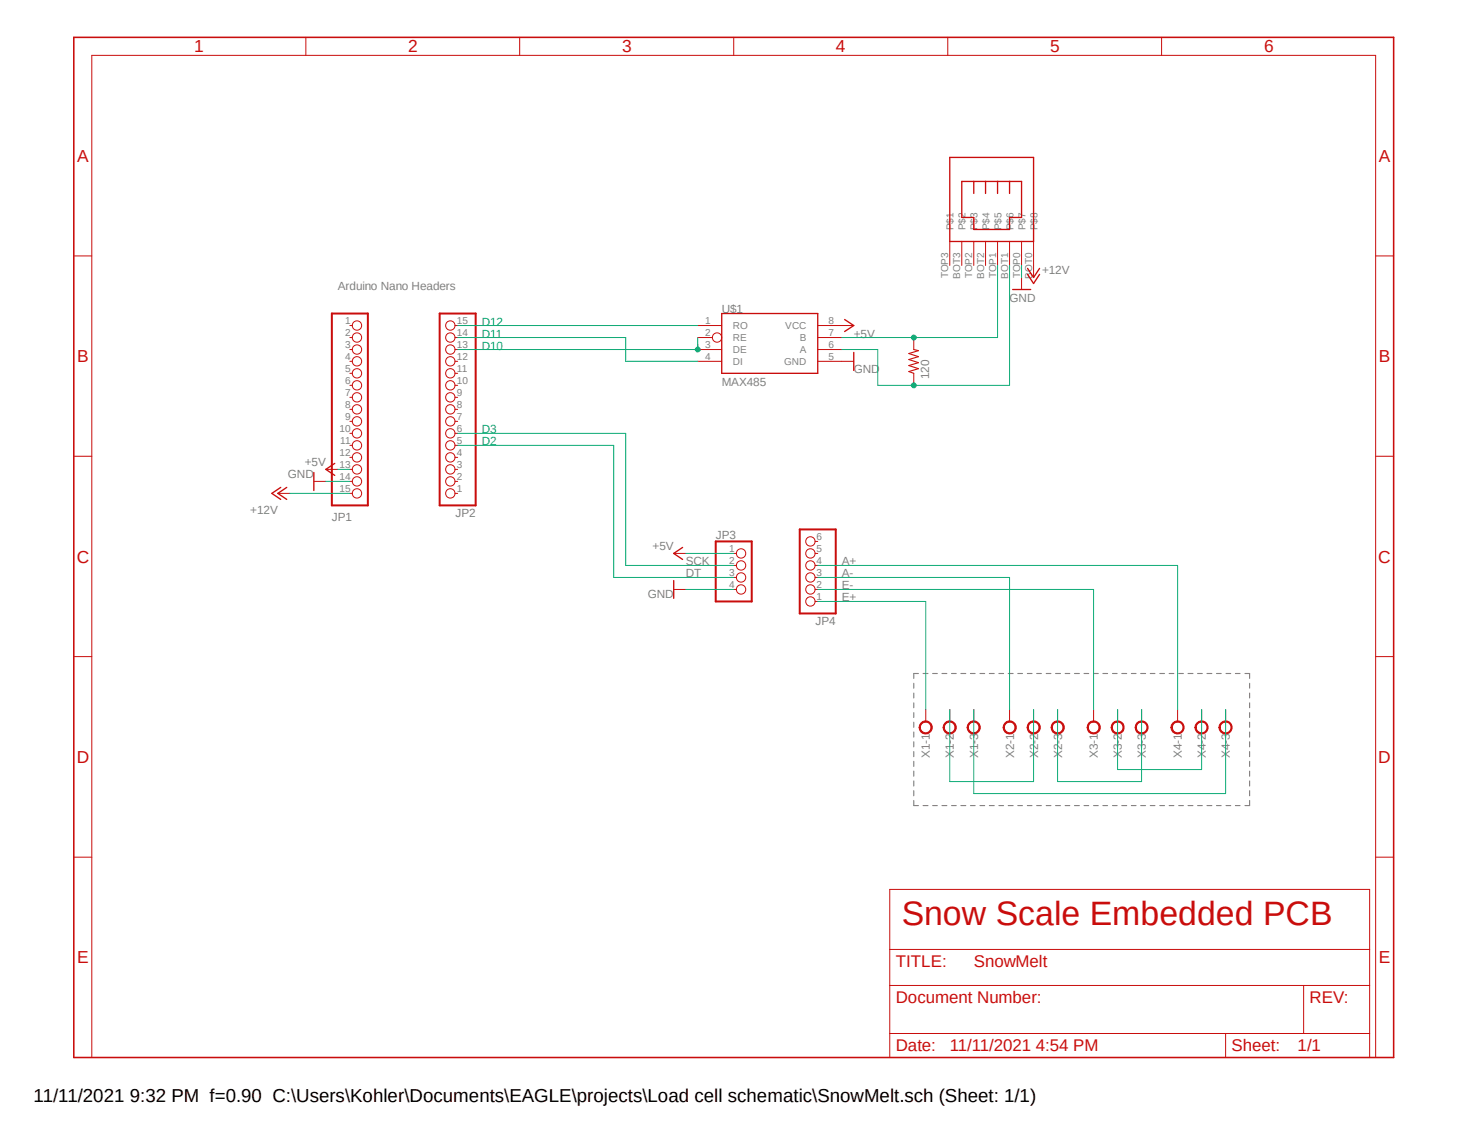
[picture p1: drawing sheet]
<svg xmlns="http://www.w3.org/2000/svg" width="279mm" height="216mm" viewBox="0 0 279 216" stroke-linecap="round" stroke-linejoin="round" font-family="sans-serif">
<path d="M13.6 6.8l252.2 195M265.8 6.8l-252.2 195" fill="none" stroke="#fff" stroke-width=".19"/>
<g fill="none" stroke="#808080" stroke-width=".21">
<path d="M174 130.1v.9M174 132v.9M174 133.8v.9M174 135.7v.9M174 137.5v1M174 139.4v.9M174.9 128.2h-.9v1M175.8 128.2h.9M177.6 128.2h.9M179.4 128.2h.9M181.2 128.2h.9M183 128.2h.9"/>
<path d="M184.8 128.2h.9M186.6 128.2h.9M188.4 128.2h1M190.2 128.2h.9M192 128.2h1M193.8 128.2h.9M195.7 128.2h.9M197.4 128.2h.9M199.3 128.2h.9M201 128.2h1M202.9 128.2h.9M204.6 128.2h1"/>
<path d="M206.5 128.2h.8M208.3 128.2h.9M210.1 128.2h.8M211.9 128.2h.9M213.7 128.2h.9M215.5 128.2h.9M217.3 128.2h.9M219.1 128.2h.9M220.9 128.2h.9M222.7 128.2h.9M224.5 128.2h.9M226.3 128.2h.9"/>
<path d="M228.1 128.2h.9M229.9 128.2h.9M231.7 128.2h.9M233.5 128.2h.9M235.3 128.2h.9M237.1 128.2h.9v1M238 130.1v.9M238 132v.9M238 133.8v.9M238 135.7v.9M238 137.5v1M238 139.4v.9"/>
<path d="M174 141.2v1M174 143.1v1M174 144.9v1M174 146.8v1M174 148.7v.9M174 150.5v1M174 152.4v1h.9M175.8 153.4h.9M177.6 153.4h.9M179.4 153.4h.9M181.2 153.4h.9M183 153.4h.9"/>
<path d="M184.8 153.4h.9M186.6 153.4h.9M188.4 153.4h1M190.2 153.4h.9M192 153.4h1M193.8 153.4h.9M195.7 153.4h.9M197.4 153.4h.9M199.3 153.4h.9M201 153.4h1M202.9 153.4h.9M204.6 153.4h1"/>
<path d="M206.5 153.4h.8M208.3 153.4h.9M210.1 153.4h.8M211.9 153.4h.9M213.7 153.4h.9M215.5 153.4h.9M217.3 153.4h.9M219.1 153.4h.9M220.9 153.4h.9M222.7 153.4h.9M224.5 153.4h.9M226.3 153.4h.9"/>
<path d="M228.1 153.4h.9M229.9 153.4h.9M231.7 153.4h.9M233.5 153.4h.9M235.3 153.4h.9M238 141.2v1M238 143.1v1M238 144.9v1M238 146.8v1M238 148.7v.9M238 150.5v1M238 152.4v1h-.9"/>
</g>
<path d="M14.1 7.1h251.3v194.2h-251.3z" fill="none" stroke="#c90d0c" stroke-width=".3"/>
<g fill="none" stroke="#c90d0c" stroke-width=".19">
<path d="M58.3 7.1v3.4M99 7.1v3.4M139.7 7.1v3.4M180.5 7.1v3.4M221.2 7.1v3.4M14.1 48.7h3.4M262 48.7h3.4M14.1 86.9h3.4M262 86.9h3.4M14.1 125h3.4M262 125h3.4M14.1 163.2h3.4"/>
<path d="M169.5 169.3h91.4v32h-91.4zM262 163.2h3.4M169.5 187.6h91.4M169.5 196.8h91.4M169.5 180.8h91.4M233.4 196.8v4.5M248.3 187.6v9.2M17.5 201.3v-190.8h244.5v190.8"/>
</g>
<path d="M175.4 137.7a1.26 1.26 0 0 1 2 .2 1.26 1.26 0 0 1-.8 1.8 1.26 1.26 0 0 1-1.6-1.2h.3a1.02 1.02 0 0 1 1.3-1 1.02 1.02 0 0 1 .4 1.6 1.02 1.02 0 0 1-1.7-.2v-.4h-.3z" fill-rule="evenodd" fill="#c90d0c"/>
<path d="M175.4 137.7a1.26 1.26 0 0 1 2 .2 1.26 1.26 0 0 1-.8 1.8 1.26 1.26 0 0 1-1.6-1.2h.3a1.02 1.02 0 0 1 1.3-1 1.02 1.02 0 0 1 .4 1.6 1.02 1.02 0 0 1-1.7-.2v-.4h-.3zM176.3 135.1v2.3" fill="none" stroke="#c90d0c" stroke-width=".19"/>
<path d="M180 137.7a1.26 1.26 0 0 1 2 .2 1.26 1.26 0 0 1-.8 1.8 1.26 1.26 0 0 1-1.6-1.2h.2a1.02 1.02 0 0 1 1.4-1 1.02 1.02 0 0 1 .4 1.6 1.02 1.02 0 0 1-1.7-.2l-.1-.4h-.2z" fill-rule="evenodd" fill="#c90d0c"/>
<path d="M180 137.7a1.26 1.26 0 0 1 2 .2 1.26 1.26 0 0 1-.8 1.8 1.26 1.26 0 0 1-1.6-1.2h.2a1.02 1.02 0 0 1 1.4-1 1.02 1.02 0 0 1 .4 1.6 1.02 1.02 0 0 1-1.7-.2l-.1-.4h-.2zM180.9 135.1v2.3" fill="none" stroke="#c90d0c" stroke-width=".19"/>
<path d="M184.5 137.7a1.26 1.26 0 0 1 2 .2 1.26 1.26 0 0 1-.7 1.8 1.26 1.26 0 0 1-1.6-1.2h.2a1.02 1.02 0 0 1 1.4-1 1.02 1.02 0 0 1 .4 1.6 1.02 1.02 0 0 1-1.7-.2l-.1-.4h-.2z" fill-rule="evenodd" fill="#c90d0c"/>
<path d="M184.5 137.7a1.26 1.26 0 0 1 2 .2 1.26 1.26 0 0 1-.7 1.8 1.26 1.26 0 0 1-1.6-1.2h.2a1.02 1.02 0 0 1 1.4-1 1.02 1.02 0 0 1 .4 1.6 1.02 1.02 0 0 1-1.7-.2l-.1-.4h-.2zM185.5 135.1v2.3" fill="none" stroke="#c90d0c" stroke-width=".19"/>
<path d="M191.4 137.7a1.26 1.26 0 0 1 2 .2 1.26 1.26 0 0 1-.8 1.8 1.26 1.26 0 0 1-1.5-1.2h.2a1.02 1.02 0 0 1 1.3-1 1.02 1.02 0 0 1 .4 1.6 1.02 1.02 0 0 1-1.7-.2v-.4h-.2z" fill-rule="evenodd" fill="#c90d0c"/>
<path d="M191.4 137.7a1.26 1.26 0 0 1 2 .2 1.26 1.26 0 0 1-.8 1.8 1.26 1.26 0 0 1-1.5-1.2h.2a1.02 1.02 0 0 1 1.3-1 1.02 1.02 0 0 1 .4 1.6 1.02 1.02 0 0 1-1.7-.2v-.4h-.2zM192.3 135.1v2.3" fill="none" stroke="#c90d0c" stroke-width=".19"/>
<path d="M195.9 137.7a1.26 1.26 0 0 1 2 .1 1.26 1.26 0 0 1-.6 1.9 1.26 1.26 0 0 1-1.7-1.2h.2a1.02 1.02 0 0 1 1.4-1 1.02 1.02 0 0 1 .4 1.6 1.02 1.02 0 0 1-1.7-.2l-.1-.4h-.2z" fill-rule="evenodd" fill="#c90d0c"/>
<path d="M195.9 137.7a1.26 1.26 0 0 1 2 .1 1.26 1.26 0 0 1-.6 1.9 1.26 1.26 0 0 1-1.7-1.2h.2a1.02 1.02 0 0 1 1.4-1 1.02 1.02 0 0 1 .4 1.6 1.02 1.02 0 0 1-1.7-.2l-.1-.4h-.2zM196.8 135.1v2.3" fill="none" stroke="#c90d0c" stroke-width=".19"/>
<path d="M200.5 137.7a1.26 1.26 0 0 1 2 .1 1.26 1.26 0 0 1-.7 1.9 1.26 1.26 0 0 1-1.6-1.2h.2a1.02 1.02 0 0 1 1.4-1 1.02 1.02 0 0 1 .4 1.6 1.02 1.02 0 0 1-1.7-.2l-.1-.4h-.2z" fill-rule="evenodd" fill="#c90d0c"/>
<path d="M200.5 137.7a1.26 1.26 0 0 1 2 .1 1.26 1.26 0 0 1-.7 1.9 1.26 1.26 0 0 1-1.6-1.2h.2a1.02 1.02 0 0 1 1.4-1 1.02 1.02 0 0 1 .4 1.6 1.02 1.02 0 0 1-1.7-.2l-.1-.4h-.2zM201.4 135.1v2.3" fill="none" stroke="#c90d0c" stroke-width=".19"/>
<path d="M207.3 137.7a1.26 1.26 0 0 1 2.1 .1 1.26 1.26 0 0 1-.7 1.9 1.26 1.26 0 0 1-1.6-1.2h.2a1.02 1.02 0 0 1 1.3-1 1.02 1.02 0 0 1 .4 1.6 1.02 1.02 0 0 1-1.7-.2v-.4h-.2z" fill-rule="evenodd" fill="#c90d0c"/>
<path d="M207.3 137.7a1.26 1.26 0 0 1 2.1 .1 1.26 1.26 0 0 1-.7 1.9 1.26 1.26 0 0 1-1.6-1.2h.2a1.02 1.02 0 0 1 1.3-1 1.02 1.02 0 0 1 .4 1.6 1.02 1.02 0 0 1-1.7-.2v-.4h-.2zM208.3 135.1v2.3" fill="none" stroke="#c90d0c" stroke-width=".19"/>
<path d="M211.9 137.7a1.24 1.24 0 0 1 2 .1 1.24 1.24 0 0 1-.7 1.9 1.24 1.24 0 0 1-1.6-1.2h.2a1.02 1.02 0 0 1 1.4-1 1.02 1.02 0 0 1 .4 1.6 1.02 1.02 0 0 1-1.7-.2l-.1-.4h-.2z" fill-rule="evenodd" fill="#c90d0c"/>
<path d="M211.9 137.7a1.24 1.24 0 0 1 2 .1 1.24 1.24 0 0 1-.7 1.9 1.24 1.24 0 0 1-1.6-1.2h.2a1.02 1.02 0 0 1 1.4-1 1.02 1.02 0 0 1 .4 1.6 1.02 1.02 0 0 1-1.7-.2l-.1-.4h-.2zM212.9 135.1v2.3" fill="none" stroke="#c90d0c" stroke-width=".19"/>
<path d="M216.5 137.7a1.24 1.24 0 0 1 2 .1 1.24 1.24 0 0 1-.7 1.9 1.24 1.24 0 0 1-1.6-1.2h.2a1.02 1.02 0 0 1 1.4-1 1.02 1.02 0 0 1 .4 1.6 1.02 1.02 0 0 1-1.7-.2l-.1-.4h-.2z" fill-rule="evenodd" fill="#c90d0c"/>
<path d="M216.5 137.7a1.24 1.24 0 0 1 2 .1 1.24 1.24 0 0 1-.7 1.9 1.24 1.24 0 0 1-1.6-1.2h.2a1.02 1.02 0 0 1 1.4-1 1.02 1.02 0 0 1 .4 1.6 1.02 1.02 0 0 1-1.7-.2l-.1-.4h-.2zM217.4 135.1v2.3" fill="none" stroke="#c90d0c" stroke-width=".19"/>
<path d="M223.4 137.7a1.26 1.26 0 0 1 1.9 .2 1.26 1.26 0 0 1-.7 1.8 1.26 1.26 0 0 1-1.6-1.2h.3a1.02 1.02 0 0 1 1.3-1 1.02 1.02 0 0 1 .4 1.6 1.02 1.02 0 0 1-1.6-.2l-.1-.4h-.3z" fill-rule="evenodd" fill="#c90d0c"/>
<path d="M223.4 137.7a1.26 1.26 0 0 1 1.9 .2 1.26 1.26 0 0 1-.7 1.8 1.26 1.26 0 0 1-1.6-1.2h.3a1.02 1.02 0 0 1 1.3-1 1.02 1.02 0 0 1 .4 1.6 1.02 1.02 0 0 1-1.6-.2l-.1-.4h-.3zM224.3 135.1v2.3" fill="none" stroke="#c90d0c" stroke-width=".19"/>
<path d="M227.9 137.7a1.26 1.26 0 0 1 2 .2 1.26 1.26 0 0 1-.7 1.8 1.26 1.26 0 0 1-1.6-1.2h.2a1.03 1.03 0 0 1 1.5-.9 1.03 1.03 0 0 1 .2 1.7 1.03 1.03 0 0 1-1.6-.4l-.1-.4h-.2z" fill-rule="evenodd" fill="#c90d0c"/>
<path d="M227.9 137.7a1.26 1.26 0 0 1 2 .2 1.26 1.26 0 0 1-.7 1.8 1.26 1.26 0 0 1-1.6-1.2h.2a1.03 1.03 0 0 1 1.5-.9 1.03 1.03 0 0 1 .2 1.7 1.03 1.03 0 0 1-1.6-.4l-.1-.4h-.2zM228.9 135.1v2.3" fill="none" stroke="#c90d0c" stroke-width=".19"/>
<path d="M232.5 137.7a1.26 1.26 0 0 1 2 .2 1.26 1.26 0 0 1-.8 1.8 1.26 1.26 0 0 1-1.5-1.2h.2a1.03 1.03 0 0 1 1.5-.9 1.03 1.03 0 0 1 .2 1.7 1.03 1.03 0 0 1-1.6-.4l-.1-.4h-.2z" fill-rule="evenodd" fill="#c90d0c"/>
<g fill="none" stroke="#c90d0c" stroke-width=".19">
<path d="M180.9 46v4.5M183.2 46v4.5M185.5 46v4.5M187.7 46v4.5M190 46v4.5M192.3 46v4.5M194.6 46v4.5M194.6 52.8v2.3M196.8 46v6.8M66.6 62h.5M66.6 64.3h.5M66.6 66.5h.5"/>
<path d="M66.6 68.8h.5M66.6 71.1h.5M66.6 73.4h.5M66.6 75.6h.5M66.6 77.9h.5M86.7 62h.5M86.7 64.3h.5M86.7 66.5h.5M86.7 68.8h.5M86.7 71.1h.5M86.7 73.4h.5M86.7 75.6h.5"/>
<path d="M86.7 77.9h.5M132.9 62h4.6M132.9 64.3h2.8M132.9 66.5h4.6M132.9 68.8h4.6M155.7 62h6.9M155.7 64.3h4.6M155.7 66.5h4.6M155.7 68.8h6.9M174 64.3v2.2M174 71.1v2.3M52.9 93.9h2.3"/>
<path d="M59.8 91.7h2.3M62.1 89.4h2.2M66.6 91.7h.5M66.6 80.2h.5M66.6 82.5h.5M66.6 84.8h.5M66.6 87.1h.5M66.6 89.4h.5M66.6 93.9h.5M86.7 91.7h.5M86.7 80.2h.5M86.7 82.5h.5"/>
<path d="M86.7 84.8h.5M86.7 87.1h.5M86.7 89.4h.5M86.7 93.9h.5M128.3 105.4h2.3M128.3 112.2h2.3M139.7 105.4h.6M139.7 112.2h.6M139.7 107.7h.6M139.7 109.9h.6M155.2 105.4h.5M155.2 112.2h.5"/>
<path d="M155.2 107.7h.5M155.2 109.9h.5M155.2 114.5h.5M155.2 103.1h.5M232.5 137.7a1.26 1.26 0 0 1 2 .2 1.26 1.26 0 0 1-.8 1.8 1.26 1.26 0 0 1-1.5-1.2h.2a1.03 1.03 0 0 1 1.5-.9 1.03 1.03 0 0 1 .2 1.7 1.03 1.03 0 0 1-1.6-.4l-.1-.4h-.2zM233.4 135.1v2.3"/>
<circle cx="68" cy="68.8" r=".89"/>
<circle cx="68" cy="71.1" r=".89"/>
<circle cx="68" cy="73.4" r=".89"/>
<circle cx="68" cy="66.5" r=".89"/>
<circle cx="68" cy="62" r=".89"/>
<circle cx="68" cy="64.3" r=".89"/>
<circle cx="68" cy="75.6" r=".89"/>
<circle cx="68" cy="77.9" r=".89"/>
<circle cx="85.8" cy="71.1" r=".89"/>
<circle cx="85.8" cy="68.8" r=".89"/>
<circle cx="85.8" cy="66.5" r=".89"/>
<circle cx="85.8" cy="62" r=".89"/>
<circle cx="85.8" cy="77.9" r=".89"/>
<circle cx="85.8" cy="75.6" r=".89"/>
<circle cx="85.8" cy="73.4" r=".89"/>
<circle cx="85.8" cy="64.3" r=".89"/>
<circle cx="136.6" cy="64.3" r=".89"/>
<circle cx="68" cy="87.1" r=".89"/>
<circle cx="68" cy="93.9" r=".89"/>
<circle cx="68" cy="80.2" r=".89"/>
<circle cx="68" cy="82.5" r=".89"/>
<circle cx="68" cy="84.8" r=".89"/>
<circle cx="68" cy="89.4" r=".89"/>
<circle cx="68" cy="91.7" r=".89"/>
<circle cx="85.8" cy="91.7" r=".89"/>
<circle cx="85.8" cy="87.1" r=".89"/>
<circle cx="85.8" cy="80.2" r=".89"/>
<circle cx="85.8" cy="89.4" r=".89"/>
<circle cx="85.8" cy="93.9" r=".89"/>
<circle cx="85.8" cy="82.5" r=".89"/>
<circle cx="85.8" cy="84.8" r=".89"/>
<circle cx="141.1" cy="105.4" r=".89"/>
<circle cx="141.1" cy="109.9" r=".89"/>
<circle cx="141.1" cy="107.7" r=".89"/>
<circle cx="141.1" cy="112.2" r=".89"/>
<circle cx="154.3" cy="103.1" r=".89"/>
<circle cx="154.3" cy="114.5" r=".89"/>
<circle cx="154.3" cy="112.2" r=".89"/>
<circle cx="154.3" cy="107.7" r=".89"/>
<circle cx="154.3" cy="105.4" r=".89"/>
<circle cx="154.3" cy="109.9" r=".89"/>
</g>
<g fill="none" stroke="#c90d0c" stroke-width=".25">
<path d="M180.9 30h15.9v16h-15.9zM183.2 34.5h11.4v6.9h-2.3v2.3h-6.8v-2.3h-2.3zM185.5 34.5v2.3M187.7 34.5v2.3M190 34.5v2.3M192.3 34.5v2.3M137.5 59.7h18.2v11.4h-18.2zM192.9 55.1h3.4M195.7 51.1l1.1 1.7 1.2-1.7M195.7 52.2l1.1 1.8 1.2-1.8M160.9 60.8l1.7 1.2-1.7 1.1M162.6 67.1v3.4"/>
<path d="M53.5 92.8l-1.7 1.1 1.7 1.2M54.6 92.8l-1.7 1.1 1.7 1.2M59.8 90v3.4M63.8 88.2l-1.7 1.2 1.7 1.1M128.3 110.5v3.4M130 104.2l-1.7 1.2 1.7 1.1"/>
</g>
<path d="M174 66.5l.9 .3-1.8 .5 1.8 .6-1.8 .6 1.8 .5-1.8 .6 1.8 .6-1.8 .5 .9 .4" fill="none" stroke="#c90d0c" stroke-width=".21"/>
<path d="M63.2 59.7h6.9v36.5h-6.9zM83.7 59.7h6.9v36.5h-6.9zM136.3 103.1h6.9v11.4h-6.9zM152.3 100.8h6.9v16h-6.9z" fill="none" stroke="#c90d0c" stroke-width=".38"/>
<path d="M194.6 50.5v2.3M132.9 65.4v1.1h-45.7M62.1 91.7h4.5M130.6 112.2h9.1M180.9 135.1v13.7h15.9v-13.7M185.5 135.1v16h47.9v-16M201.4 135.1v13.7h16v-13.7M212.9 135.1v11.4h16v-11.4" fill="none" stroke="#0dab76" stroke-width=".19"/>
<circle cx="132.9" cy="66.5" r=".46" fill="#0dab76"/>
<g fill="none" stroke="#0dab76" stroke-width=".19">
<path d="M87.2 62h45.7M87.2 64.3h32v4.5h13.7M132.9 64.3v2.2M160.3 64.3h13.7"/>
<circle cx="132.9" cy="66.5" r=".46"/>
</g>
<circle cx="174" cy="64.3" r=".46" fill="#0dab76"/>
<g fill="none" stroke="#0dab76" stroke-width=".19">
<path d="M190 50.5v13.8h-16M160.3 66.5h6.9v6.9h25.1"/>
<circle cx="174" cy="64.3" r=".46"/>
</g>
<circle cx="174" cy="73.4" r=".46" fill="#0dab76"/>
<g fill="none" stroke="#0dab76" stroke-width=".19">
<path d="M192.3 50.5v22.9M55.2 93.9h11.4M64.3 89.4h2.3M87.2 84.8h29.7v25.1h22.8M87.2 82.5h32v25.2h20.5M130.6 105.4h9.1M155.7 109.9h36.6v25.2M155.7 107.7h68.6v27.4M155.7 112.2h52.6v22.9M155.7 114.5h20.6v20.6"/>
<circle cx="174" cy="73.4" r=".46"/>
</g>
<text font-size="6.4" fill="#c90d0c" x="171.7" y="176.2">Snow Scale Embedded PCB</text>
<text font-size="3.6" x="6.4" y="209.9">11/11/2021 9:32 PM f=0.90 C:\Users\Kohler\Documents\EAGLE\projects\Load cell schematic\SnowMelt.sch (Sheet: 1/1)</text>
<g font-size="3.3" fill="#c90d0c">
<text x="37" y="10">1</text>
<text x="77.7" y="10">2</text>
<text x="118.5" y="10">3</text>
<text x="159.2" y="10">4</text>
<text x="200" y="10">5</text>
<text x="240.8" y="10">6</text>
<text x="14.7" y="30.8">A</text>
<text x="262.6" y="30.8">A</text>
<text x="14.7" y="68.9">B</text>
<text x="262.6" y="68.9">B</text>
<text x="14.6" y="107.1">C</text>
<text x="262.5" y="107.1">C</text>
<text x="14.6" y="145.2">D</text>
<text x="262.5" y="145.2">D</text>
<text x="14.7" y="183.4">E</text>
<text x="262.6" y="183.4">E</text>
</g>
<g font-size="3.2" fill="#c90d0c">
<text x="170.6" y="184.2">TITLE:</text>
<text x="185.5" y="184.2">SnowMelt</text>
<text x="170.6" y="191">Document Number:</text>
<text x="249.4" y="191">REV:</text>
<text x="170.6" y="200.2">Date:</text>
<text x="180.9" y="200.2">11/11/2021 4:54 PM</text>
<text x="234.6" y="200.2">Sheet:</text>
<text x="247.1" y="200.2">1/1</text>
</g>
<g font-size="2.2" fill="#808080">
<text x="198.5" y="52.2">+12V</text>
<text x="64.3" y="55.1">Arduino Nano Headers</text>
<text x="137.5" y="59.6">U$1</text>
<text x="192.3" y="57.4">GND</text>
<text x="162.6" y="64.3">+5V</text>
<text x="162.6" y="71.1">GND</text>
<text x="137.5" y="73.4">MAX485</text>
<text x="177" y="72.2" transform="rotate(-90 177 72.2)">120</text>
<text x="58" y="88.7">+5V</text>
<text x="54.8" y="91">GND</text>
<text x="47.7" y="97.8">+12V</text>
<text x="63.2" y="99.1">JP1</text>
<text x="86.7" y="98.4">JP2</text>
<text x="124.3" y="104.7">+5V</text>
<text x="130.6" y="107.7">SCK</text>
<text x="136.3" y="102.5">JP3</text>
<text x="160.3" y="107.7">A+</text>
<text x="123.4" y="113.8">GND</text>
<text x="130.6" y="109.9">DT</text>
<text x="160.3" y="112.2">E-</text>
<text x="160.3" y="109.9">A-</text>
<text x="155.3" y="119">JP4</text>
<text x="160.3" y="114.5">E+</text>
<text x="177.1" y="144.4" transform="rotate(-90 177.1 144.4)">X1-1</text>
<text x="181.7" y="144.4" transform="rotate(-90 181.7 144.4)">X1-2</text>
<text x="186.3" y="144.4" transform="rotate(-90 186.3 144.4)">X1-3</text>
<text x="193.1" y="144.4" transform="rotate(-90 193.1 144.4)">X2-1</text>
<text x="197.7" y="144.4" transform="rotate(-90 197.7 144.4)">X2-2</text>
<text x="202.3" y="144.4" transform="rotate(-90 202.3 144.4)">X2-3</text>
<text x="209.1" y="144.4" transform="rotate(-90 209.1 144.4)">X3-1</text>
<text x="213.7" y="144.4" transform="rotate(-90 213.7 144.4)">X3-2</text>
<text x="218.2" y="144.4" transform="rotate(-90 218.2 144.4)">X3-3</text>
<text x="225.1" y="144.4" transform="rotate(-90 225.1 144.4)">X4-1</text>
<text x="229.7" y="144.4" transform="rotate(-90 229.7 144.4)">X4-2</text>
<text x="234.2" y="144.4" transform="rotate(-90 234.2 144.4)">X4-3</text>
</g>
<g font-size="2.2" fill="#0dab76">
<text x="91.7" y="62">D12</text>
<text x="91.7" y="64.3">D11</text>
<text x="91.7" y="66.5">D10</text>
<text x="91.7" y="82.5">D3</text>
<text x="91.7" y="84.8">D2</text>
</g>
<g font-size="1.9" fill="#808080">
<text x="181.6" y="43.9" transform="rotate(-90 181.6 43.9)">P$1</text>
<text x="183.9" y="43.9" transform="rotate(-90 183.9 43.9)">P$2</text>
<text x="186.1" y="43.9" transform="rotate(-90 186.1 43.9)">P$3</text>
<text x="188.4" y="43.9" transform="rotate(-90 188.4 43.9)">P$4</text>
<text x="190.7" y="43.9" transform="rotate(-90 190.7 43.9)">P$5</text>
<text x="193" y="43.9" transform="rotate(-90 193 43.9)">P$6</text>
<text x="195.3" y="43.9" transform="rotate(-90 195.3 43.9)">P$7</text>
<text x="197.6" y="43.9" transform="rotate(-90 197.6 43.9)">P$8</text>
<text x="180.6" y="53" transform="rotate(-90 180.6 53)">TOP3</text>
<text x="182.8" y="53" transform="rotate(-90 182.8 53)">BOT3</text>
<text x="185.1" y="53" transform="rotate(-90 185.1 53)">TOP2</text>
<text x="187.4" y="53" transform="rotate(-90 187.4 53)">BOT2</text>
<text x="189.7" y="53" transform="rotate(-90 189.7 53)">TOP1</text>
<text x="192" y="53" transform="rotate(-90 192 53)">BOT1</text>
<text x="194.3" y="53" transform="rotate(-90 194.3 53)">TOP0</text>
<text x="196.6" y="53" transform="rotate(-90 196.6 53)">BOT0</text>
<text x="65.7" y="61.6">1</text>
<text x="65.7" y="63.9">2</text>
<text x="87" y="63.9">14</text>
<text x="87" y="61.6">15</text>
<text x="134.3" y="61.6">1</text>
<text x="134.3" y="63.9">2</text>
<text x="139.6" y="62.7">RO</text>
<text x="139.6" y="64.9">RE</text>
<text x="149.6" y="62.6">VCC</text>
<text x="152.4" y="64.9">B</text>
<text x="157.8" y="63.9">7</text>
<text x="157.8" y="61.6">8</text>
<text x="65.7" y="66.2">3</text>
<text x="65.7" y="68.5">4</text>
<text x="65.7" y="70.8">5</text>
<text x="87" y="70.8">11</text>
<text x="87" y="68.5">12</text>
<text x="87" y="66.2">13</text>
<text x="134.3" y="66.2">3</text>
<text x="134.3" y="68.5">4</text>
<text x="139.6" y="67.2">DE</text>
<text x="139.6" y="69.5">DI</text>
<text x="149.4" y="69.5">GND</text>
<text x="152.4" y="67.2">A</text>
<text x="157.8" y="68.5">5</text>
<text x="157.8" y="66.2">6</text>
<text x="65.7" y="73.1">6</text>
<text x="65.7" y="75.4">7</text>
<text x="65.7" y="77.6">8</text>
<text x="87" y="77.6">8</text>
<text x="87" y="75.4">9</text>
<text x="87" y="73.1">10</text>
<text x="64.7" y="82.2">10</text>
<text x="65.7" y="79.9">9</text>
<text x="87" y="82.2">6</text>
<text x="87" y="79.9">7</text>
<text x="64.7" y="86.8">12</text>
<text x="64.7" y="89.1">13</text>
<text x="64.8" y="84.5">11</text>
<text x="87" y="89.1">3</text>
<text x="87" y="86.8">4</text>
<text x="87" y="84.5">5</text>
<text x="64.7" y="91.4">14</text>
<text x="64.7" y="93.6">15</text>
<text x="87" y="93.6">1</text>
<text x="87" y="91.4">2</text>
<text x="138.9" y="105.1">1</text>
<text x="138.9" y="107.4">2</text>
<text x="155.5" y="107.4">4</text>
<text x="155.5" y="105.1">5</text>
<text x="155.5" y="102.8">6</text>
<text x="138.9" y="109.6">3</text>
<text x="138.9" y="111.9">4</text>
<text x="155.5" y="111.9">2</text>
<text x="155.5" y="109.6">3</text>
<text x="155.5" y="114.2">1</text>
</g>
</svg>
